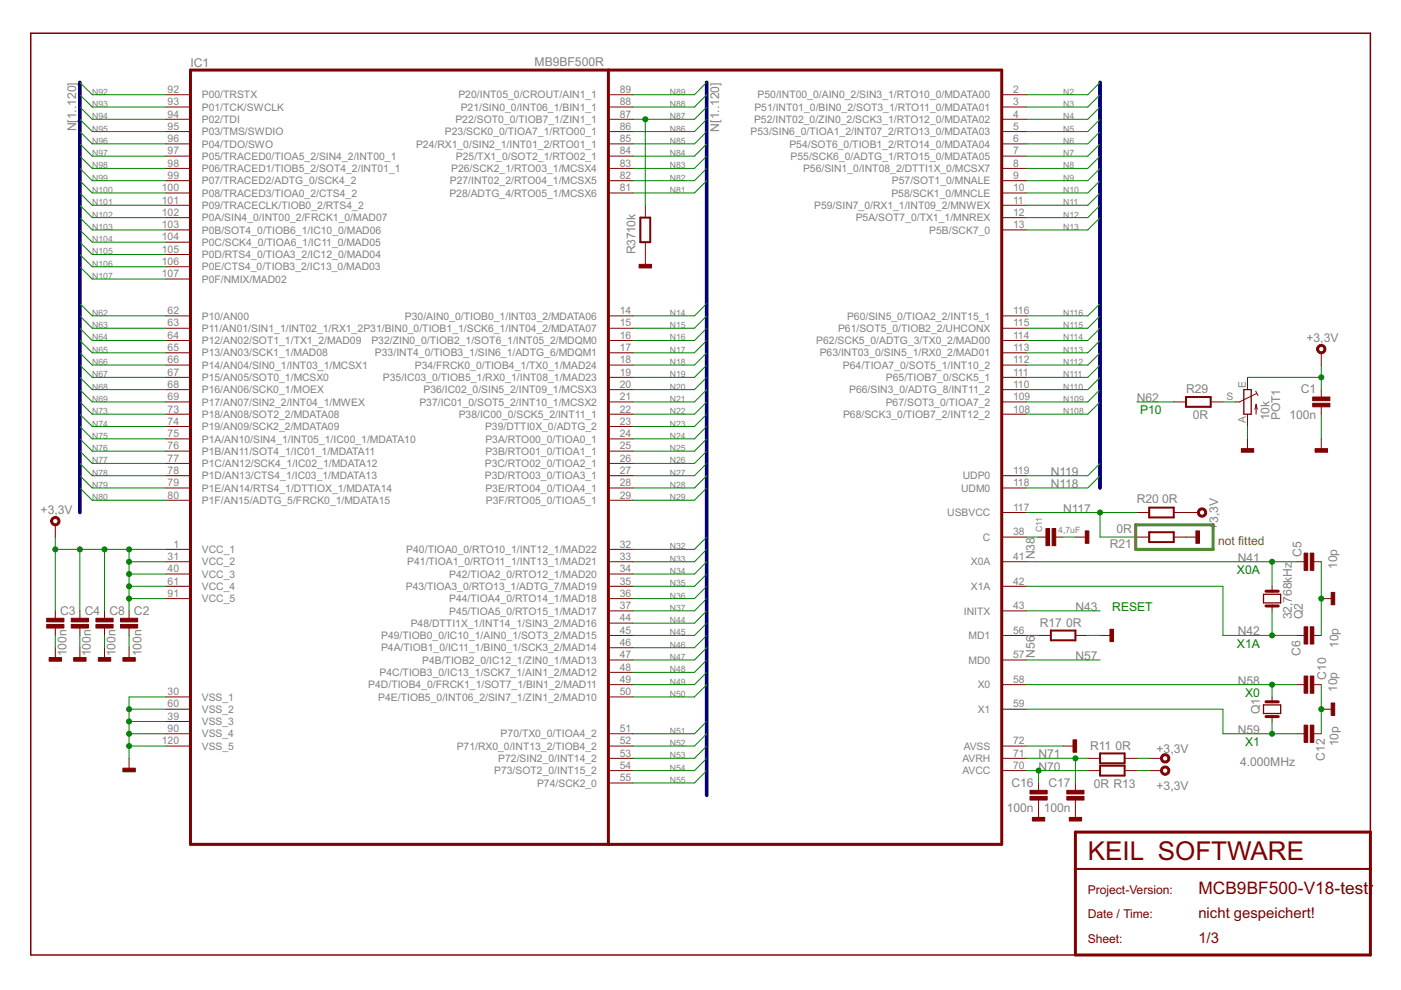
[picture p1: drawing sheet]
<svg xmlns="http://www.w3.org/2000/svg" width="297mm" height="210mm" viewBox="0 0 297 210" stroke-linecap="round" stroke-linejoin="round" font-family="sans-serif">
<g fill="#800000" stroke="#800000" stroke-width=".32">
<path d="M6.5 7v195.5z"/>
<path d="M6.5 7h284.1z"/>
<path d="M290.6 7v169.4z"/>
<path d="M6.5 202.5h221.5z"/>
</g>
<g fill="#800000" stroke="#800000" stroke-width=".63">
<path d="M228 184.2v18.3z"/>
<path d="M228 176.4v7.8z"/>
<path d="M228 176.4h62.6z"/>
<path d="M290.6 176.4v7.8z"/>
<path d="M290.6 184.2v18.3z"/>
<path d="M228 202.5h62.6z"/>
<path d="M40.4 179h88.6z"/>
<path d="M129 179h83.4z"/>
<path d="M129 14.9h83.4z"/>
<path d="M40.4 14.9h88.6z"/>
<path d="M40.4 14.9v164.1z"/>
<path d="M212.4 14.9v164.1z"/>
<path d="M129 14.9v164.1z"/>
<path d="M269.7 125.3h1.3z"/>
<path d="M268.4 125.3h1.3z"/>
<path d="M269.7 128.5h1.3z"/>
<path d="M268.4 128.5h1.3z"/>
<path d="M268.4 148.8h1.3z"/>
<path d="M269.7 148.8h1.3z"/>
<path d="M268.4 151.9h1.3z"/>
<path d="M269.7 151.9h1.3z"/>
</g>
<g fill="#800000" stroke="#800000" stroke-width=".42">
<path d="M228 184.2h62.6z"/>
<path d="M251.5 84.2h5.2z"/>
<path d="M251.5 84.2v2.1z"/>
<path d="M251.5 86.3h5.2z"/>
<path d="M256.7 84.2v2.1z"/>
<path d="M222.8 133.7h5.2z"/>
<path d="M222.8 133.7v2.1z"/>
<path d="M222.8 135.8h5.2z"/>
<path d="M228 133.7v2.1z"/>
<path d="M243.6 107.6h5.3z"/>
<path d="M243.6 107.6v2.1z"/>
<path d="M243.6 109.7h5.3z"/>
<path d="M248.9 107.6v2.1z"/>
<path d="M243.6 112.8h5.3z"/>
<path d="M243.6 112.8v2.1z"/>
<path d="M243.6 114.9h5.3z"/>
<path d="M248.9 112.8v2.1z"/>
<path d="M135.8 46.1v5.3z"/>
<path d="M135.8 51.4h2.1z"/>
<path d="M137.9 46.1v5.3z"/>
<path d="M135.8 46.1h2.1z"/>
<path d="M233.2 159.7h5.2z"/>
<path d="M233.2 159.7v2.1z"/>
<path d="M233.2 161.8h5.2z"/>
<path d="M238.4 159.7v2.1z"/>
<path d="M233.2 164.4h5.2z"/>
<path d="M238.4 162.3v2.1z"/>
<path d="M233.2 162.3h5.2z"/>
<path d="M233.2 162.3v2.1z"/>
</g>
<g fill="#800000" stroke="#800000" stroke-width=".21">
<path d="M35.2 22.7h5.2z"/>
<path d="M35.2 67h5.2z"/>
<path d="M35.2 116.5h5.2z"/>
<path d="M35.2 25.3h5.2z"/>
<path d="M35.2 27.9h5.2z"/>
<path d="M35.2 30.5h5.2z"/>
<path d="M35.2 33.1h5.2z"/>
<path d="M35.2 35.7h5.2z"/>
<path d="M35.2 38.3h5.2z"/>
<path d="M35.2 40.9h5.2z"/>
<path d="M35.2 43.5h5.2z"/>
<path d="M35.2 46.1h5.2z"/>
<path d="M35.2 48.7h5.2z"/>
<path d="M35.2 51.4h5.2z"/>
<path d="M35.2 54h5.2z"/>
<path d="M35.2 56.6h5.2z"/>
<path d="M35.2 59.2h5.2z"/>
<path d="M35.2 69.6h5.2z"/>
<path d="M35.2 74.8h5.2z"/>
<path d="M35.2 77.4h5.2z"/>
<path d="M35.2 80h5.2z"/>
<path d="M35.2 82.6h5.2z"/>
<path d="M35.2 85.2h5.2z"/>
<path d="M35.2 87.8h5.2z"/>
<path d="M35.2 90.4h5.2z"/>
<path d="M35.2 93h5.2z"/>
<path d="M35.2 95.7h5.2z"/>
<path d="M35.2 98.3h5.2z"/>
<path d="M35.2 100.9h5.2z"/>
<path d="M35.2 103.5h5.2z"/>
<path d="M35.2 106.1h5.2z"/>
<path d="M129 116.5h5.2z"/>
<path d="M129 119.1h5.2z"/>
<path d="M129 121.7h5.2z"/>
<path d="M129 124.3h5.2z"/>
<path d="M129 126.9h5.2z"/>
<path d="M129 129.5h5.2z"/>
<path d="M129 132.1h5.2z"/>
<path d="M129 134.7h5.2z"/>
<path d="M129 137.3h5.2z"/>
<path d="M129 139.9h5.2z"/>
<path d="M129 142.6h5.2z"/>
<path d="M35.2 20.1h5.2z"/>
<path d="M35.2 119.1h5.2z"/>
<path d="M35.2 121.7h5.2z"/>
<path d="M35.2 124.3h5.2z"/>
<path d="M129 155.6h5.2z"/>
<path d="M129 158.2h5.2z"/>
<path d="M129 163.4h5.2z"/>
<path d="M129 166h5.2z"/>
<path d="M129 160.8h5.2z"/>
<path d="M212.4 20.1h5.2z"/>
<path d="M212.4 22.7h5.2z"/>
<path d="M212.4 25.3h5.2z"/>
<path d="M212.4 27.9h5.2z"/>
<path d="M212.4 30.5h5.2z"/>
<path d="M212.4 33.1h5.2z"/>
<path d="M212.4 35.7h5.2z"/>
<path d="M129 20.1h5.2z"/>
<path d="M129 22.7h5.2z"/>
<path d="M129 25.3h5.2z"/>
<path d="M129 27.9h5.2z"/>
<path d="M129 30.5h5.2z"/>
<path d="M129 33.1h5.2z"/>
<path d="M129 35.7h5.2z"/>
<path d="M129 38.3h5.2z"/>
<path d="M129 40.9h5.2z"/>
<path d="M129 67h5.2z"/>
<path d="M129 69.6h5.2z"/>
<path d="M129 72.2h5.2z"/>
<path d="M129 74.8h5.2z"/>
<path d="M129 77.4h5.2z"/>
<path d="M129 80h5.2z"/>
<path d="M129 82.6h5.2z"/>
<path d="M129 85.2h5.2z"/>
<path d="M129 87.8h5.2z"/>
<path d="M129 90.4h5.2z"/>
<path d="M129 93h5.2z"/>
<path d="M129 95.7h5.2z"/>
<path d="M129 98.3h5.2z"/>
<path d="M129 100.9h5.2z"/>
<path d="M129 103.5h5.2z"/>
<path d="M129 106.1h5.2z"/>
<path d="M35.2 126.9h5.2z"/>
<path d="M35.2 147.8h5.2z"/>
<path d="M35.2 150.4h5.2z"/>
<path d="M35.2 153h5.2z"/>
<path d="M35.2 155.6h5.2z"/>
<path d="M35.2 158.2h5.2z"/>
<path d="M212.4 100.9h5.2z"/>
<path d="M35.2 72.2h5.2z"/>
<path d="M129 145.2h5.2z"/>
<path d="M129 147.8h5.2z"/>
<path d="M212.4 40.9h5.2z"/>
<path d="M212.4 43.5h5.2z"/>
<path d="M212.4 38.3h5.2z"/>
<path d="M212.4 46.1h5.2z"/>
<path d="M212.4 48.7h5.2z"/>
<path d="M212.4 67h5.2z"/>
<path d="M212.4 69.6h5.2z"/>
<path d="M212.4 72.2h5.2z"/>
<path d="M212.4 74.8h5.2z"/>
<path d="M212.4 77.4h5.2z"/>
<path d="M212.4 80h5.2z"/>
<path d="M212.4 82.6h5.2z"/>
<path d="M212.4 85.2h5.2z"/>
<path d="M212.4 87.8h5.2z"/>
<path d="M212.4 103.5h5.2z"/>
<path d="M212.4 108.7h5.2z"/>
<path d="M212.4 113.9h5.2z"/>
<path d="M212.4 119.1h5.2z"/>
<path d="M212.4 124.3h5.2z"/>
<path d="M212.4 129.5h5.2z"/>
<path d="M212.4 134.7h5.2z"/>
<path d="M212.4 139.9h5.2z"/>
<path d="M212.4 145.2h5.2z"/>
<path d="M212.4 150.4h5.2z"/>
<path d="M212.4 158.2h5.2z"/>
<path d="M212.4 160.8h5.2z"/>
<path d="M212.4 163.4h5.2z"/>
<path d="M280.1 126.9h2.6z"/>
<path d="M278.6 119.1h1.5z"/>
<path d="M274.9 119.1h1.6z"/>
<path d="M274.9 134.7h1.6z"/>
<path d="M278.6 134.7h1.5z"/>
<path d="M278.6 145.2h1.5z"/>
<path d="M274.9 145.2h1.6z"/>
<path d="M274.9 155.6h1.6z"/>
<path d="M278.6 155.6h1.5z"/>
<path d="M269.7 124.3v1z"/>
<path d="M269.7 128.5v1z"/>
<path d="M280.1 150.4h2.6z"/>
<path d="M280.1 74.8v2.6z"/>
<path d="M264.5 93v2.7z"/>
<path d="M280.1 93v2.7z"/>
<path d="M11.7 111.3v2.6z"/>
<path d="M22.2 137.3v2.6z"/>
<path d="M16.9 137.3v2.6z"/>
<path d="M11.7 137.3v2.6z"/>
<path d="M264.5 87.8v2.6z"/>
<path d="M264.5 80v2.6z"/>
<path d="M261.9 85.2h.9z"/>
<path d="M262.8 85.2l3.6-1.8z"/>
<path d="M266.3 85.7v2.1z"/>
<path d="M266.3 85.7l.3 1.1z"/>
<path d="M266.3 85.7l-.2 1.1z"/>
<path d="M266.2 82.9l.5 1z"/>
<path d="M256.7 85.2h2.6z"/>
<path d="M248.9 85.2h2.6z"/>
<path d="M280.1 82.6v1.6z"/>
<path d="M280.1 86.3v1.5z"/>
<path d="M11.7 129.5v1.6z"/>
<path d="M11.7 133.2v1.5z"/>
<path d="M16.9 129.5v1.6z"/>
<path d="M16.9 133.2v1.5z"/>
<path d="M22.2 129.5v1.6z"/>
<path d="M22.2 133.2v1.5z"/>
<path d="M27.4 129.5v1.6z"/>
<path d="M27.4 133.2v1.5z"/>
<path d="M27.4 137.3v2.6z"/>
<path d="M27.4 160.8v2.6z"/>
<path d="M228 134.7h2.6z"/>
<path d="M220.2 134.7h2.6z"/>
<path d="M233.2 134.7h2.6z"/>
<path d="M248.9 108.7h2.6z"/>
<path d="M241 108.7h2.6z"/>
<path d="M248.9 113.9h2.6z"/>
<path d="M241 113.9h2.6z"/>
<path d="M251.5 113.9h2.6z"/>
<path d="M251.5 108.7h2.6z"/>
<path d="M228 113.9h2.6z"/>
<path d="M136.8 43.5v2.6z"/>
<path d="M136.8 51.4v2.6z"/>
<path d="M136.8 54v2.6z"/>
<path d="M225.4 158.2h2.6z"/>
<path d="M220.2 166v1.6z"/>
<path d="M220.2 169.7v1.5z"/>
<path d="M228 166v1.6z"/>
<path d="M228 169.7v1.5z"/>
<path d="M220.2 171.2v2.6z"/>
<path d="M228 171.2v2.6z"/>
<path d="M238.4 160.8h2.6z"/>
<path d="M230.6 160.8h2.6z"/>
<path d="M230.6 163.4h2.6z"/>
<path d="M238.4 163.4h2.6z"/>
<path d="M243.6 160.8h2.7z"/>
<path d="M243.6 163.4h2.7z"/>
<path d="M220.2 113.9h1.6z"/>
<path d="M223.8 113.9h1.6z"/>
<path d="M269.7 147.8v1z"/>
<path d="M269.7 151.9v1.1z"/>
<path d="M279.5 73.2a.99 .99 0 0 1 1.5 .4 .99 .99 0 0 1-.7 1.4 .99 .99 0 0 1-1.2-1h.5a.57 .57 0 0 1 .8-.5 .57 .57 0 0 1 .1 1 .57 .57 0 0 1-.9-.3v-.2h-.5z" fill-rule="evenodd"/>
<path d="M10.9 109.9a1 1 0 0 1 1.6 0 1 1 0 0 1-.5 1.6 1 1 0 0 1-1.3-1h.5a.58 .58 0 0 1 .8-.5 .58 .58 0 0 1 .1 1 .58 .58 0 0 1-.9-.3v-.2h-.5z" fill-rule="evenodd"/>
<path d="M254.3 107.9a.99 .99 0 0 1 1.5 .4 .99 .99 0 0 1-.7 1.3 .99 .99 0 0 1-1.2-.9h.4a.57 .57 0 0 1 .7-.6 .57 .57 0 0 1 .3 .9 .57 .57 0 0 1-1-.1v-.2h-.4z" fill-rule="evenodd"/>
<path d="M246.2 160.2a1 1 0 0 1 1.6 0 1 1 0 0 1-.5 1.5 1 1 0 0 1-1.3-.9h.5a.58 .58 0 0 1 .8-.5 .58 .58 0 0 1 .1 1 .58 .58 0 0 1-.9-.3v-.2h-.5z" fill-rule="evenodd"/>
<path d="M246.2 162.8a1 1 0 0 1 1.6 0 1 1 0 0 1-.5 1.6 1 1 0 0 1-1.3-1h.5a.58 .58 0 0 1 .8-.5 .58 .58 0 0 1 .1 1 .58 .58 0 0 1-.9-.3v-.2h-.5z" fill-rule="evenodd"/>
</g>
<g fill="#800000" stroke="#800000" stroke-width=".21">
<path d="M282.2 125.6h.8v2.6h-.8z"/>
<path d="M277.8 117.3h.8v3.6h-.8z"/>
<path d="M276.5 117.3h.8v3.6h-.8z"/>
<path d="M276.5 132.9h.8v3.6h-.8z"/>
<path d="M277.8 132.9h.8v3.6h-.8z"/>
<path d="M277.8 143.3h.8v3.7h-.8z"/>
<path d="M276.5 143.3h.8v3.7h-.8z"/>
<path d="M276.5 153.8h.8v3.6h-.8z"/>
<path d="M277.8 153.8h.8v3.6h-.8z"/>
<path d="M282.2 149.1h.8v2.6h-.8z"/>
<path d="M263.2 95.1h2.6v.8h-2.6z"/>
<path d="M278.8 95.1h2.7v.8h-2.7z"/>
<path d="M20.8 139.4h2.7v.8h-2.7z"/>
<path d="M15.6 139.4h2.6v.8h-2.6z"/>
<path d="M10.4 139.4h2.6v.8h-2.6z"/>
<path d="M278.3 84.2h3.7v.7h-3.7z"/>
<path d="M278.3 85.5h3.7v.8h-3.7z"/>
<path d="M9.9 131.1h3.6v.7h-3.6z"/>
<path d="M9.9 132.4h3.6v.8h-3.6z"/>
<path d="M15.1 131.1h3.7v.7h-3.7z"/>
<path d="M15.1 132.4h3.7v.8h-3.7z"/>
<path d="M20.3 131.1h3.7v.7h-3.7z"/>
<path d="M20.3 132.4h3.7v.8h-3.7z"/>
<path d="M25.5 131.1h3.7v.7h-3.7z"/>
<path d="M25.5 132.4h3.7v.8h-3.7z"/>
<path d="M26.1 139.4h2.6v.8h-2.6z"/>
<path d="M26.1 162.9h2.6v.7h-2.6z"/>
<path d="M235.3 133.4h.8v2.6h-.8z"/>
<path d="M253.6 112.6h.7v2.6h-.7z"/>
<path d="M230.1 112.6h.8v2.6h-.8z"/>
<path d="M135.5 56h2.6v.8h-2.6z"/>
<path d="M227.5 156.9h.8v2.6h-.8z"/>
<path d="M218.4 167.6h3.6v.7h-3.6z"/>
<path d="M218.4 168.9h3.6v.7h-3.6z"/>
<path d="M226.2 167.6h3.6v.7h-3.6z"/>
<path d="M226.2 168.9h3.6v.7h-3.6z"/>
<path d="M218.9 173.3h2.6v.8h-2.6z"/>
<path d="M226.7 173.3h2.6v.8h-2.6z"/>
<path d="M221.8 112.1h.7v3.6h-.7z"/>
<path d="M223.1 112.1h.7v3.6h-.7z"/>
</g>
<g fill="#800000" stroke="#800000" stroke-width=".28">
<path d="M267.9 127.8h3.6z"/>
<path d="M267.9 126v1.8z"/>
<path d="M267.9 126h3.6z"/>
<path d="M271.5 126v1.8z"/>
<path d="M265.3 82.6v5.2z"/>
<path d="M263.7 82.6v5.2z"/>
<path d="M263.7 82.6h1.6z"/>
<path d="M263.7 87.8h1.6z"/>
<path d="M267.9 151.3h3.6z"/>
<path d="M271.5 149.5v1.8z"/>
<path d="M267.9 149.5h3.6z"/>
<path d="M267.9 149.5v1.8z"/>
</g>
<g fill="#000080" stroke="#000080" stroke-width=".78">
<path d="M16.9 17.5v91.2z"/>
<path d="M149.8 17.5v151.1z"/>
<path d="M233.2 17.5v86z"/>
</g>
<g fill="#008000" stroke="#008000" stroke-width=".21">
<path d="M269.7 145.2h5.2z"/>
<path d="M269.7 145.2v2.6z"/>
<path d="M217.6 145.2h52.1z"/>
<path d="M280.1 119.1v7.8z"/>
<path d="M280.1 126.9v7.8z"/>
<path d="M280.1 145.2v5.2z"/>
<path d="M280.1 150.4v5.2z"/>
<path d="M264.5 90.4v2.6z"/>
<path d="M280.1 87.8v5.2z"/>
<path d="M11.7 134.7v2.6z"/>
<path d="M16.9 134.7v2.6z"/>
<path d="M22.2 134.7v2.6z"/>
<path d="M27.4 134.7v2.6z"/>
<path d="M27.4 158.2v2.6z"/>
<path d="M27.4 155.6v2.6z"/>
<path d="M27.4 153v2.6z"/>
<path d="M27.4 150.4v2.6z"/>
<path d="M27.4 147.8v2.6z"/>
<path d="M27.4 147.8h7.8z"/>
<path d="M27.4 150.4h7.8z"/>
<path d="M27.4 153h7.8z"/>
<path d="M27.4 155.6h7.8z"/>
<path d="M27.4 158.2h7.8z"/>
<path d="M230.6 134.7h2.6z"/>
<path d="M225.4 113.9h2.6z"/>
<path d="M217.6 158.2h7.8z"/>
<path d="M230.6 33.1l2.6-2.6z"/>
<path d="M217.6 33.1h13z"/>
<path d="M233.2 33.1l-2.6 2.6z"/>
<path d="M217.6 35.7h13z"/>
<path d="M269.7 155.6h5.2z"/>
<path d="M269.7 153v2.6z"/>
<path d="M259.3 155.6h10.4z"/>
<path d="M259.3 150.4v5.2z"/>
<path d="M217.6 150.4h41.7z"/>
<path d="M264.5 80h15.6z"/>
<path d="M280.1 80v2.6z"/>
<path d="M280.1 77.4v2.6z"/>
<path d="M11.7 113.9v2.6z"/>
<path d="M16.9 116.5v13z"/>
<path d="M16.9 116.5h5.3z"/>
<path d="M22.2 116.5h5.2z"/>
<path d="M27.4 116.5h7.8z"/>
<path d="M11.7 116.5h5.2z"/>
<path d="M11.7 116.5v13z"/>
<path d="M22.2 116.5v13z"/>
<path d="M27.4 126.9v2.6z"/>
<path d="M27.4 124.3v2.6z"/>
<path d="M27.4 121.7v2.6z"/>
<path d="M27.4 119.1v2.6z"/>
<path d="M27.4 116.5v2.6z"/>
<path d="M27.4 119.1h7.8z"/>
<path d="M27.4 121.7h7.8z"/>
<path d="M27.4 124.3h7.8z"/>
<path d="M27.4 126.9h7.8z"/>
<path d="M241 160.8h2.6z"/>
<path d="M241 163.4h2.6z"/>
<path d="M259.3 85.2h2.6z"/>
<path d="M16.9 25.3l2.7 2.6z"/>
<path d="M19.6 27.9h15.6z"/>
<path d="M16.9 27.9l2.7 2.6z"/>
<path d="M19.6 30.5h15.6z"/>
<path d="M16.9 30.5l2.7 2.6z"/>
<path d="M19.6 33.1h15.6z"/>
<path d="M16.9 33.1l2.7 2.6z"/>
<path d="M19.6 35.7h15.6z"/>
<path d="M16.9 35.7l2.7 2.6z"/>
<path d="M19.6 38.3h15.6z"/>
<path d="M16.9 38.3l2.7 2.6z"/>
<path d="M19.6 40.9h15.6z"/>
<path d="M16.9 40.9l2.7 2.6z"/>
<path d="M19.6 43.5h15.6z"/>
<path d="M16.9 43.5l2.7 2.6z"/>
<path d="M19.6 46.1h15.6z"/>
<path d="M16.9 46.1l2.7 2.6z"/>
<path d="M19.6 48.7h15.6z"/>
<path d="M16.9 48.7l2.7 2.7z"/>
<path d="M19.6 51.4h15.6z"/>
<path d="M16.9 51.4l2.7 2.6z"/>
<path d="M19.6 54h15.6z"/>
<path d="M16.9 54l2.7 2.6z"/>
<path d="M19.6 56.6h15.6z"/>
<path d="M16.9 56.6l2.7 2.6z"/>
<path d="M19.6 59.2h15.6z"/>
<path d="M16.9 64.4l2.7 2.6z"/>
<path d="M19.6 67h15.6z"/>
<path d="M241 85.2h7.9z"/>
<path d="M16.9 67l2.7 2.6z"/>
<path d="M19.6 69.6h15.6z"/>
<path d="M16.9 69.6l2.7 2.6z"/>
<path d="M19.6 72.2h15.6z"/>
<path d="M16.9 72.2l2.7 2.6z"/>
<path d="M19.6 74.8h15.6z"/>
<path d="M16.9 74.8l2.7 2.6z"/>
<path d="M19.6 77.4h15.6z"/>
<path d="M16.9 77.4l2.7 2.6z"/>
<path d="M19.6 80h15.6z"/>
<path d="M16.9 80l2.7 2.6z"/>
<path d="M19.6 82.6h15.6z"/>
<path d="M16.9 82.6l2.7 2.6z"/>
<path d="M19.6 85.2h15.6z"/>
<path d="M16.9 85.2l2.7 2.6z"/>
<path d="M19.6 87.8h15.6z"/>
<path d="M16.9 87.8l2.7 2.6z"/>
<path d="M19.6 90.4h15.6z"/>
<path d="M16.9 90.4l2.7 2.6z"/>
<path d="M19.6 93h15.6z"/>
<path d="M16.9 93l2.7 2.7z"/>
<path d="M19.6 95.7h15.6z"/>
<path d="M16.9 95.7l2.7 2.6z"/>
<path d="M19.6 98.3h15.6z"/>
<path d="M16.9 98.3l2.7 2.6z"/>
<path d="M19.6 100.9h15.6z"/>
<path d="M16.9 100.9l2.7 2.6z"/>
<path d="M19.6 103.5h15.6z"/>
<path d="M16.9 103.5l2.7 2.6z"/>
<path d="M19.6 106.1h15.6z"/>
<path d="M149.8 17.5l-2.6 2.6z"/>
<path d="M134.2 20.1h13z"/>
<path d="M149.8 20.1l-2.6 2.6z"/>
<path d="M134.2 22.7h13z"/>
<path d="M147.2 25.3l2.6-2.6z"/>
<path d="M136.8 25.3h10.4z"/>
<path d="M134.2 25.3h2.6z"/>
<path d="M136.8 25.3v18.2z"/>
<path d="M149.8 25.3l-2.6 2.6z"/>
<path d="M134.2 27.9h13z"/>
<path d="M147.2 30.5l2.6-2.6z"/>
<path d="M134.2 30.5h13z"/>
<path d="M149.8 30.5l-2.6 2.6z"/>
<path d="M134.2 33.1h13z"/>
<path d="M149.8 33.1l-2.6 2.6z"/>
<path d="M134.2 35.7h13z"/>
<path d="M147.2 38.3l2.6-2.6z"/>
<path d="M134.2 38.3h13z"/>
<path d="M149.8 38.3l-2.6 2.6z"/>
<path d="M134.2 40.9h13z"/>
<path d="M147.2 67l2.6-2.6z"/>
<path d="M134.2 67h13z"/>
<path d="M149.8 67l-2.6 2.6z"/>
<path d="M134.2 69.6h13z"/>
<path d="M149.8 69.6l-2.6 2.6z"/>
<path d="M134.2 72.2h13z"/>
<path d="M149.8 72.2l-2.6 2.6z"/>
<path d="M134.2 74.8h13z"/>
<path d="M147.2 77.4l2.6-2.6z"/>
<path d="M134.2 77.4h13z"/>
<path d="M147.2 80l2.6-2.6z"/>
<path d="M134.2 80h13z"/>
<path d="M149.8 80l-2.6 2.6z"/>
<path d="M134.2 82.6h13z"/>
<path d="M149.8 82.6l-2.6 2.6z"/>
<path d="M134.2 85.2h13z"/>
<path d="M149.8 85.2l-2.6 2.6z"/>
<path d="M134.2 87.8h13z"/>
<path d="M147.2 90.4l2.6-2.6z"/>
<path d="M134.2 90.4h13z"/>
<path d="M149.8 90.4l-2.6 2.6z"/>
<path d="M134.2 93h13z"/>
<path d="M149.8 93l-2.6 2.7z"/>
<path d="M134.2 95.7h13z"/>
<path d="M149.8 95.7l-2.6 2.6z"/>
<path d="M134.2 98.3h13z"/>
<path d="M147.2 100.9l2.6-2.6z"/>
<path d="M134.2 100.9h13z"/>
<path d="M147.2 103.5l2.6-2.6z"/>
<path d="M134.2 103.5h13z"/>
<path d="M147.2 106.1l2.6-2.6z"/>
<path d="M134.2 106.1h13z"/>
<path d="M147.2 116.5l2.6-2.6z"/>
<path d="M134.2 116.5h13z"/>
<path d="M149.8 116.5l-2.6 2.6z"/>
<path d="M134.2 119.1h13z"/>
<path d="M149.8 119.1l-2.6 2.6z"/>
<path d="M134.2 121.7h13z"/>
<path d="M149.8 121.7l-2.6 2.6z"/>
<path d="M134.2 124.3h13z"/>
<path d="M147.2 126.9l2.6-2.6z"/>
<path d="M134.2 126.9h13z"/>
<path d="M147.2 129.5l2.6-2.6z"/>
<path d="M134.2 129.5h13z"/>
<path d="M149.8 129.5l-2.6 2.6z"/>
<path d="M134.2 132.1h13z"/>
<path d="M147.2 134.7l2.6-2.6z"/>
<path d="M134.2 134.7h13z"/>
<path d="M149.8 134.7l-2.6 2.6z"/>
<path d="M134.2 137.3h13z"/>
<path d="M147.2 139.9l2.6-2.6z"/>
<path d="M134.2 139.9h13z"/>
<path d="M149.8 139.9l-2.6 2.7z"/>
<path d="M134.2 142.6h13z"/>
<path d="M147.2 145.2l2.6-2.6z"/>
<path d="M134.2 145.2h13z"/>
<path d="M149.8 145.2l-2.6 2.6z"/>
<path d="M134.2 147.8h13z"/>
<path d="M149.8 153l-2.6 2.6z"/>
<path d="M134.2 155.6h13z"/>
<path d="M147.2 158.2l2.6-2.6z"/>
<path d="M134.2 158.2h13z"/>
<path d="M149.8 158.2l-2.6 2.6z"/>
<path d="M134.2 160.8h13z"/>
<path d="M147.2 163.4l2.6-2.6z"/>
<path d="M134.2 163.4h13z"/>
<path d="M149.8 163.4l-2.6 2.6z"/>
<path d="M134.2 166h13z"/>
<path d="M233.2 17.5l-2.6 2.6z"/>
<path d="M217.6 20.1h13z"/>
<path d="M230.6 22.7l2.6-2.6z"/>
<path d="M217.6 22.7h13z"/>
<path d="M230.6 25.3l2.6-2.6z"/>
<path d="M217.6 25.3h13z"/>
<path d="M233.2 25.3l-2.6 2.6z"/>
<path d="M217.6 27.9h13z"/>
<path d="M233.2 27.9l-2.6 2.6z"/>
<path d="M217.6 30.5h13z"/>
<path d="M233.2 35.7l-2.6 2.6z"/>
<path d="M217.6 38.3h13z"/>
<path d="M233.2 38.3l-2.6 2.6z"/>
<path d="M217.6 40.9h13z"/>
<path d="M233.2 40.9l-2.6 2.6z"/>
<path d="M217.6 43.5h13z"/>
<path d="M233.2 43.5l-2.6 2.6z"/>
<path d="M217.6 46.1h13z"/>
<path d="M230.6 48.7l2.6-2.6z"/>
<path d="M217.6 48.7h13z"/>
<path d="M233.2 64.4l-2.6 2.6z"/>
<path d="M217.6 67h13z"/>
<path d="M233.2 67l-2.6 2.6z"/>
<path d="M217.6 69.6h13z"/>
<path d="M230.6 72.2l2.6-2.6z"/>
<path d="M217.6 72.2h13z"/>
<path d="M233.2 72.2l-2.6 2.6z"/>
<path d="M217.6 74.8h13z"/>
<path d="M233.2 74.8l-2.6 2.6z"/>
<path d="M217.6 77.4h13z"/>
<path d="M233.2 77.4l-2.6 2.6z"/>
<path d="M217.6 80h13z"/>
<path d="M230.6 82.6l2.6-2.6z"/>
<path d="M217.6 82.6h13z"/>
<path d="M230.6 85.2l2.6-2.6z"/>
<path d="M217.6 85.2h13z"/>
<path d="M233.2 85.2l-2.6 2.6z"/>
<path d="M217.6 87.8h13z"/>
<path d="M269.7 119.1h5.2z"/>
<path d="M269.7 119.1v5.2z"/>
<path d="M217.6 119.1h52.1z"/>
<path d="M269.7 129.5v5.2z"/>
<path d="M269.7 134.7h5.2z"/>
<path d="M259.3 134.7h10.4z"/>
<path d="M259.3 124.3v10.4z"/>
<path d="M217.6 124.3h41.7z"/>
<path d="M217.6 108.7h15.6z"/>
<path d="M233.2 108.7h7.8z"/>
<path d="M233.2 113.9h7.8z"/>
<path d="M233.2 108.7v5.2z"/>
<path d="M230.6 100.9l2.6-2.6z"/>
<path d="M217.6 100.9h13z"/>
<path d="M233.2 100.9l-2.6 2.6z"/>
<path d="M217.6 103.5h13z"/>
<path d="M228 160.8v5.2z"/>
<path d="M217.6 160.8h10.4z"/>
<path d="M228 160.8h2.6z"/>
<path d="M217.6 163.4h2.6z"/>
<path d="M220.2 163.4v2.6z"/>
<path d="M220.2 163.4h10.4z"/>
<path d="M16.9 22.7l2.7 2.6z"/>
<path d="M19.6 25.3h15.6z"/>
<path d="M217.6 139.9h15.6z"/>
<path d="M217.6 129.5h15.6z"/>
<path d="M16.9 20.1l2.7 2.6z"/>
<path d="M19.6 22.7h15.6z"/>
<path d="M16.9 17.5l2.7 2.6z"/>
<path d="M19.6 20.1h15.6z"/>
<path d="M217.6 113.9h2.6z"/>
<path d="M217.6 134.7h2.6z"/>
<circle cx="269.7" cy="145.2" r=".53"/>
<circle cx="280.1" cy="126.9" r=".53"/>
<circle cx="280.1" cy="150.4" r=".53"/>
<circle cx="27.4" cy="150.4" r=".53"/>
<circle cx="27.4" cy="153" r=".53"/>
<circle cx="27.4" cy="155.6" r=".53"/>
<circle cx="27.4" cy="158.2" r=".53"/>
<circle cx="269.7" cy="155.6" r=".53"/>
<circle cx="280.1" cy="80" r=".53"/>
<circle cx="16.9" cy="116.5" r=".53"/>
<circle cx="11.7" cy="116.5" r=".53"/>
<circle cx="22.2" cy="116.5" r=".53"/>
<circle cx="27.4" cy="116.5" r=".53"/>
<circle cx="27.4" cy="119.1" r=".53"/>
<circle cx="27.4" cy="121.7" r=".53"/>
<circle cx="27.4" cy="124.3" r=".53"/>
<circle cx="27.4" cy="126.9" r=".53"/>
<circle cx="136.8" cy="25.3" r=".53"/>
<circle cx="269.7" cy="119.1" r=".53"/>
<circle cx="269.7" cy="134.7" r=".53"/>
<circle cx="233.2" cy="108.7" r=".53"/>
<circle cx="228" cy="160.8" r=".53"/>
<circle cx="220.2" cy="163.4" r=".53"/>
</g>
<g fill="#808000" stroke="#808000" stroke-width=".63">
<path d="M240.8 111.3h16.4z"/>
<path d="M240.8 111.3v5.2z"/>
<path d="M257.2 111.3v5.2z"/>
<path d="M240.8 116.5h16.4z"/>
</g>
<text font-size="6.2" fill="#800000" x="230.6" y="182.4">KEIL SOFTWARE</text>
<text font-size="4.1" fill="#800000" x="254.1" y="189.5">MCB9BF500-V18-testr</text>
<g font-size="3.5" fill="#800000">
<text x="254.1" y="194.7">nicht gespeichert!</text>
<text x="254.1" y="199.9">1/3</text>
</g>
<g font-size="2.9" fill="#808080">
<text x="40.4" y="14.2">IC1</text>
<text x="113.4" y="14.1">MB9BF500R</text>
<text x="16.2" y="27.9" transform="rotate(-90 16.2 27.9)">N[1..120]</text>
<text x="152.4" y="27.9" transform="rotate(-90 152.4 27.9)">N[1..120]</text>
<text x="134.7" y="53.9" transform="rotate(-90 134.7 53.9)">R3710k</text>
<text x="277" y="72.5">+3,3V</text>
<text x="251.5" y="83.4">R29</text>
<text x="275.8" y="83.4">C1</text>
<text x="241" y="85.2">N62</text>
<text x="252.9" y="88.9">0R</text>
<text x="269.2" y="89.1" transform="rotate(-90 269.2 89.1)">10k</text>
<text x="271.4" y="89.1" transform="rotate(-90 271.4 89.1)">POT1</text>
<text x="273.4" y="88.9">100n</text>
<text x="222.8" y="100.9">N119</text>
<text x="222.8" y="103.5">N118</text>
<text x="241.1" y="106.6">R20</text>
<text x="246.4" y="106.6">0R</text>
<text x="8.6" y="108.9">+3,3V</text>
<text x="225.4" y="108.7">N117</text>
<text x="236.7" y="113.1">0R</text>
<text x="258.2" y="112.3" transform="rotate(-90 258.2 112.3)">+3,3V</text>
<text x="219.4" y="118.6" transform="rotate(-90 219.4 118.6)">N38</text>
<text x="235.3" y="116.2">R21</text>
<text x="262.4" y="119.1">N41</text>
<text x="276" y="118.1" transform="rotate(-90 276 118.1)">C5</text>
<text x="283.5" y="120.7" transform="rotate(-90 283.5 120.7)">10p</text>
<text x="12.8" y="130.3">C3 C4 C8 C2</text>
<text x="228" y="129.5">N43</text>
<text x="273.9" y="131.3" transform="rotate(-90 273.9 131.3)">32,768kHz</text>
<text x="276.2" y="131.3" transform="rotate(-90 276.2 131.3)">Q2</text>
<text x="220.5" y="132.9">R17</text>
<text x="226.1" y="132.9">0R</text>
<text x="262.4" y="134.7">N42</text>
<text x="283.8" y="137.4" transform="rotate(-90 283.8 137.4)">10p</text>
<text x="14.1" y="139.2" transform="rotate(-90 14.1 139.2)">100n</text>
<text x="19.3" y="139.2" transform="rotate(-90 19.3 139.2)">100n</text>
<text x="24.5" y="139.2" transform="rotate(-90 24.5 139.2)">100n</text>
<text x="30" y="139.2" transform="rotate(-90 30 139.2)">100n</text>
<text x="219.4" y="139.4" transform="rotate(-90 219.4 139.4)">N56</text>
<text x="228" y="139.9">N57</text>
<text x="275.7" y="139" transform="rotate(-90 275.7 139)">C6</text>
<text x="262.4" y="145.2">N58</text>
<text x="281.2" y="144.1" transform="rotate(-90 281.2 144.1)">C10</text>
<text x="283.5" y="146.7" transform="rotate(-90 283.5 146.7)">10p</text>
<text x="262.4" y="155.6">N59</text>
<text x="267.1" y="151.4" transform="rotate(-90 267.1 151.4)">Q1</text>
<text x="220.2" y="160.8">N71</text>
<text x="231.1" y="159">R11</text>
<text x="236.5" y="159">0R</text>
<text x="245.2" y="159.7">+3,3V</text>
<text x="280.9" y="161.3" transform="rotate(-90 280.9 161.3)">C12</text>
<text x="283.8" y="158.3" transform="rotate(-90 283.8 158.3)">10p</text>
<text x="214.5" y="166.8">C16</text>
<text x="220.2" y="163.4">N70</text>
<text x="222.3" y="166.8">C17</text>
<text x="231.9" y="167">0R R13</text>
<text x="245.2" y="167.6">+3,3V</text>
<text x="262.9" y="162.4">4.000MHz</text>
<text x="213.5" y="172.3">100n</text>
<text x="221.3" y="172.3">100n</text>
</g>
<g font-size="2.9" fill="#008000">
<text x="241.7" y="87.8">P10</text>
<text x="262.3" y="121.7">X0A</text>
<text x="235.8" y="129.5">RESET</text>
<text x="262.3" y="137.3">X1A</text>
<text x="264" y="147.8">X0</text>
<text x="264" y="158.2">X1</text>
</g>
<text font-size="2.9" fill="#808000" x="258.2" y="115.4">not fitted</text>
<g font-size="2.9" fill="#800000">
<text x="230.6" y="189.5">Project-Version:</text>
<text x="230.6" y="194.7">Date / Time:</text>
<text x="230.6" y="199.9">Sheet:</text>
</g>
<g font-size="2.5" fill="#808080">
<text x="35.5" y="22.3">93</text>
<text x="35.5" y="19.7">92</text>
<text x="42.8" y="23.5">P01/TCK/SWCLK</text>
<text x="42.8" y="20.9">P00/TRSTX</text>
<text x="97.2" y="20.9">P20/INT05_0/CROUT/AIN1_1</text>
<text x="97.7" y="23.5">P21/SIN0_0/INT06_1/BIN1_1</text>
<text x="131.4" y="19.7">89</text>
<text x="131.4" y="22.3">88</text>
<text x="159.9" y="23.5">P51/INT01_0/BIN0_2/SOT3_1/RTO11_0/MDATA01</text>
<text x="160.6" y="20.9">P50/INT00_0/AIN0_2/SIN3_1/RTO10_0/MDATA00</text>
<text x="214.8" y="19.7">2</text>
<text x="214.8" y="22.3">3</text>
<text x="35.5" y="24.9">94</text>
<text x="35.5" y="27.5">95</text>
<text x="42.8" y="26.1">P02/TDI</text>
<text x="42.8" y="28.7">P03/TMS/SWDIO</text>
<text x="94.3" y="28.7">P23/SCK0_0/TIOA7_1/RTO00_1</text>
<text x="96.6" y="26.1">P22/SOT0_0/TIOB7_1/ZIN1_1</text>
<text x="131.4" y="24.9">87</text>
<text x="131.4" y="27.5">86</text>
<text x="159.1" y="28.7">P53/SIN6_0/TIOA1_2/INT07_2/RTO13_0/MDATA03</text>
<text x="159.9" y="26.1">P52/INT02_0/ZIN0_2/SCK3_1/RTO12_0/MDATA02</text>
<text x="214.8" y="24.9">4</text>
<text x="214.8" y="27.5">5</text>
<text x="35.5" y="30.1">96</text>
<text x="35.5" y="32.7">97</text>
<text x="35.5" y="35.3">98</text>
<text x="42.8" y="31.3">P04/TDO/SWO</text>
<text x="42.8" y="33.9">P05/TRACED0/TIOA5_2/SIN4_2/INT00_1</text>
<text x="88.2" y="31.3">P24/RX1_0/SIN2_1/INT01_2/RTO01_1</text>
<text x="96.7" y="33.9">P25/TX1_0/SOT2_1/RTO02_1</text>
<text x="131.4" y="30.1">85</text>
<text x="131.4" y="32.7">84</text>
<text x="131.4" y="35.3">83</text>
<text x="167.4" y="31.3">P54/SOT6_0/TIOB1_2/RTO14_0/MDATA04</text>
<text x="167.6" y="33.9">P55/SCK6_0/ADTG_1/RTO15_0/MDATA05</text>
<text x="214.8" y="30.1">6</text>
<text x="214.8" y="32.7">7</text>
<text x="214.8" y="35.3">8</text>
<text x="34.3" y="40.6">100</text>
<text x="35.5" y="38">99</text>
<text x="42.8" y="36.5">P06/TRACED1/TIOB5_2/SOT4_2/INT01_1</text>
<text x="42.8" y="39.1">P07/TRACED2/ADTG_0/SCK4_2</text>
<text x="42.8" y="41.7">P08/TRACED3/TIOA0_2/CTS4_2</text>
<text x="95.3" y="41.7">P28/ADTG_4/RTO05_1/MCSX6</text>
<text x="95.4" y="39.1">P27/INT02_2/RTO04_1/MCSX5</text>
<text x="95.7" y="36.5">P26/SCK2_1/RTO03_1/MCSX4</text>
<text x="131.4" y="38">82</text>
<text x="131.4" y="40.6">81</text>
<text x="170.3" y="36.5">P56/SIN1_0/INT08_2/DTTI1X_0/MCSX7</text>
<text x="189" y="41.7">P58/SCK1_0/MNCLE</text>
<text x="189.1" y="39.1">P57/SOT1_0/MNALE</text>
<text x="214.8" y="40.6">10</text>
<text x="214.8" y="38">9</text>
<text x="34.3" y="43.2">101</text>
<text x="34.3" y="45.8">102</text>
<text x="42.8" y="44.3">P09/TRACECLK/TIOB0_2/RTS4_2</text>
<text x="42.8" y="46.9">P0A/SIN4_0/INT00_2/FRCK1_0/MAD07</text>
<text x="172.6" y="44.3">P59/SIN7_0/RX1_1/INT09_2/MNWEX</text>
<text x="181.4" y="46.9">P5A/SOT7_0/TX1_1/MNREX</text>
<text x="214.8" y="43.2">11</text>
<text x="214.8" y="45.8">12</text>
<text x="34.3" y="48.4">103</text>
<text x="34.3" y="51">104</text>
<text x="34.3" y="53.6">105</text>
<text x="42.8" y="49.5">P0B/SOT4_0/TIOB6_1/IC10_0/MAD06</text>
<text x="42.8" y="52.1">P0C/SCK4_0/TIOA6_1/IC11_0/MAD05</text>
<text x="197" y="49.5">P5B/SCK7_0</text>
<text x="214.8" y="48.4">13</text>
<text x="34.3" y="56.2">106</text>
<text x="34.3" y="58.8">107</text>
<text x="42.8" y="54.7">P0D/RTS4_0/TIOA3_2/IC12_0/MAD04</text>
<text x="42.8" y="57.3">P0E/CTS4_0/TIOB3_2/IC13_0/MAD03</text>
<text x="42.8" y="59.9">P0F/NMIX/MAD02</text>
<text x="35.5" y="66.6">62</text>
<text x="35.5" y="69.2">63</text>
<text x="35.5" y="71.8">64</text>
<text x="42.8" y="67.8">P10/AN00</text>
<text x="42.8" y="70.4">P11/AN01/SIN1_1/INT02_1/RX1_2P31/BIN0_0/TIOB1_1/SCK6_1/INT04_2/MDATA07</text>
<text x="85.9" y="67.8">P30/AIN0_0/TIOB0_1/INT03_2/MDATA06</text>
<text x="131.4" y="66.6">14</text>
<text x="131.4" y="69.2">15</text>
<text x="131.4" y="71.8">16</text>
<text x="177.7" y="70.4">P61/SOT5_0/TIOB2_2/UHCONX</text>
<text x="179.6" y="67.8">P60/SIN5_0/TIOA2_2/INT15_1</text>
<text x="214.8" y="66.6">116</text>
<text x="214.8" y="69.2">115</text>
<text x="214.8" y="71.8">114</text>
<text x="35.5" y="74.4">65</text>
<text x="35.5" y="77">66</text>
<text x="42.8" y="75.6">P13/AN03/SCK1_1/MAD08</text>
<text x="42.8" y="73">P12/AN02/SOT1_1/TX1_2/MAD09</text>
<text x="78.7" y="73">P32/ZIN0_0/TIOB2_1/SOT6_1/INT05_2/MDQM0</text>
<text x="79.5" y="75.6">P33/INT4_0/TIOB3_1/SIN6_1/ADTG_6/MDQM1</text>
<text x="131.4" y="74.4">17</text>
<text x="131.4" y="77">18</text>
<text x="173.1" y="73">P62/SCK5_0/ADTG_3/TX0_2/MAD00</text>
<text x="173.8" y="75.6">P63/INT03_0/SIN5_1/RX0_2/MAD01</text>
<text x="214.8" y="74.4">113</text>
<text x="214.8" y="77">112</text>
<text x="35.5" y="79.6">67</text>
<text x="35.5" y="82.3">68</text>
<text x="42.8" y="78.2">P14/AN04/SIN0_1/INT03_1/MCSX1</text>
<text x="42.8" y="80.8">P15/AN05/SOT0_1/MCSX0</text>
<text x="42.8" y="83.4">P16/AN06/SCK0_1/MOEX</text>
<text x="81.2" y="80.8">P35/IC03_0/TIOB5_1/RX0_1/INT08_1/MAD23</text>
<text x="87.9" y="78.2">P34/FRCK0_0/TIOB4_1/TX0_1/MAD24</text>
<text x="89.8" y="83.4">P36/IC02_0/SIN5_2/INT09_1/MCSX3</text>
<text x="131.4" y="79.6">19</text>
<text x="131.4" y="82.3">20</text>
<text x="178.7" y="78.2">P64/TIOA7_0/SOT5_1/INT10_2</text>
<text x="180" y="83.4">P66/SIN3_0/ADTG_8/INT11_2</text>
<text x="187.8" y="80.8">P65/TIOB7_0/SCK5_1</text>
<text x="214.8" y="79.6">111</text>
<text x="214.8" y="82.3">110</text>
<text x="264.1" y="82.3" transform="rotate(-90 264.1 82.3)">E</text>
<text x="35.5" y="84.9">69</text>
<text x="35.5" y="87.5">73</text>
<text x="42.8" y="86">P17/AN07/SIN2_2/INT04_1/MWEX</text>
<text x="42.8" y="88.6">P18/AN08/SOT2_2/MDATA08</text>
<text x="88.9" y="86">P37/IC01_0/SOT5_2/INT10_1/MCSX2</text>
<text x="97.3" y="88.6">P38/IC00_0/SCK5_2/INT11_1</text>
<text x="131.4" y="84.9">21</text>
<text x="131.4" y="87.5">22</text>
<text x="178.7" y="88.6">P68/SCK3_0/TIOB7_2/INT12_2</text>
<text x="187.8" y="86">P67/SOT3_0/TIOA7_2</text>
<text x="214.8" y="84.9">109</text>
<text x="214.8" y="87.5">108</text>
<text x="260.1" y="84.9">S</text>
<text x="264.1" y="89.7" transform="rotate(-90 264.1 89.7)">A</text>
<text x="35.5" y="90.1">74</text>
<text x="35.5" y="92.7">75</text>
<text x="35.5" y="95.3">76</text>
<text x="42.8" y="91.2">P19/AN09/SCK2_2/MDATA09</text>
<text x="42.8" y="93.8">P1A/AN10/SIN4_1/INT05_1/IC00_1/MDATA10</text>
<text x="102.8" y="91.2">P39/DTTI0X_0/ADTG_2</text>
<text x="102.9" y="93.8">P3A/RTO00_0/TIOA0_1</text>
<text x="131.4" y="90.1">23</text>
<text x="131.4" y="92.7">24</text>
<text x="131.4" y="95.3">25</text>
<text x="35.5" y="97.9">77</text>
<text x="35.5" y="100.5">78</text>
<text x="42.8" y="96.4">P1B/AN11/SOT4_1/IC01_1/MDATA11</text>
<text x="42.8" y="99">P1C/AN12/SCK4_1/IC02_1/MDATA12</text>
<text x="42.8" y="101.6">P1D/AN13/CTS4_1/IC03_1/MDATA13</text>
<text x="102.8" y="99">P3C/RTO02_0/TIOA2_1</text>
<text x="102.8" y="101.6">P3D/RTO03_0/TIOA3_1</text>
<text x="102.9" y="96.4">P3B/RTO01_0/TIOA1_1</text>
<text x="131.4" y="97.9">26</text>
<text x="131.4" y="100.5">27</text>
<text x="204.1" y="101.6">UDP0</text>
<text x="214.8" y="100.5">119</text>
<text x="35.5" y="103.1">79</text>
<text x="35.5" y="105.7">80</text>
<text x="42.8" y="104.2">P1E/AN14/RTS4_1/DTTIOX_1/MDATA14</text>
<text x="42.8" y="106.8">P1F/AN15/ADTG_5/FRCK0_1/MDATA15</text>
<text x="102.9" y="104.2">P3E/RTO04_0/TIOA4_1</text>
<text x="103" y="106.9">P3F/RTO05_0/TIOA5_1</text>
<text x="131.4" y="103.1">28</text>
<text x="131.4" y="105.7">29</text>
<text x="203.8" y="104.2">UDM0</text>
<text x="214.8" y="103.1">118</text>
<text x="200.8" y="109.5">USBVCC</text>
<text x="214.8" y="108.3">117</text>
<text x="214.8" y="113.5">38</text>
<text x="35.5" y="118.7">31</text>
<text x="36.8" y="116.1">1</text>
<text x="42.8" y="117.3">VCC_1</text>
<text x="42.8" y="119.9">VCC_2</text>
<text x="86.1" y="117.3">P40/TIOA0_0/RTO10_1/INT12_1/MAD22</text>
<text x="86.3" y="119.9">P41/TIOA1_0/RTO11_1/INT13_1/MAD21</text>
<text x="131.4" y="116.1">32</text>
<text x="131.4" y="118.7">33</text>
<text x="205.9" y="119.9">X0A</text>
<text x="208.4" y="114.7">C</text>
<text x="214.8" y="118.7">41</text>
<text x="35.5" y="121.3">40</text>
<text x="35.5" y="123.9">61</text>
<text x="42.8" y="122.5">VCC_3</text>
<text x="42.8" y="125.1">VCC_4</text>
<text x="86" y="125.1">P43/TIOA3_0/RTO13_1/ADTG_7/MAD19</text>
<text x="95.2" y="122.5">P42/TIOA2_0/RTO12_1/MAD20</text>
<text x="131.4" y="121.3">34</text>
<text x="131.4" y="123.9">35</text>
<text x="205.9" y="125.1">X1A</text>
<text x="214.8" y="123.9">42</text>
<text x="35.5" y="126.5">91</text>
<text x="42.8" y="127.7">VCC_5</text>
<text x="95.2" y="127.7">P44/TIOA4_0/RTO14_1/MAD18</text>
<text x="95.2" y="130.3">P45/TIOA5_0/RTO15_1/MAD17</text>
<text x="131.4" y="126.5">36</text>
<text x="131.4" y="129.2">37</text>
<text x="131.4" y="131.8">44</text>
<text x="204.4" y="130.3">INITX</text>
<text x="214.8" y="129.2">43</text>
<text x="80.8" y="135.5">P49/TIOB0_0/IC10_1/AIN0_1/SOT3_2/MAD15</text>
<text x="87.1" y="132.9">P48/DTTI1X_1/INT14_1/SIN3_2/MAD16</text>
<text x="131.4" y="134.4">45</text>
<text x="131.4" y="137">46</text>
<text x="205.4" y="135.5">MD1</text>
<text x="214.8" y="134.4">56</text>
<text x="80.5" y="143.3">P4C/TIOB3_0/IC13_1/SCK7_1/AIN1_2/MAD12</text>
<text x="80.8" y="138.1">P4A/TIOB1_0/IC11_1/BIN0_1/SCK3_2/MAD14</text>
<text x="89.5" y="140.7">P4B/TIOB2_0/IC12_1/ZIN0_1/MAD13</text>
<text x="131.4" y="139.6">47</text>
<text x="131.4" y="142.2">48</text>
<text x="205.4" y="140.7">MD0</text>
<text x="214.8" y="139.6">57</text>
<text x="35.5" y="147.4">30</text>
<text x="42.8" y="148.5">VSS_1</text>
<text x="78.1" y="145.9">P4D/TIOB4_0/FRCK1_1/SOT7_1/BIN1_2/MAD11</text>
<text x="80.2" y="148.5">P4E/TIOB5_0/INT06_2/SIN7_1/ZIN1_2/MAD10</text>
<text x="131.4" y="144.8">49</text>
<text x="131.4" y="147.4">50</text>
<text x="207.3" y="145.9">X0</text>
<text x="214.8" y="144.8">58</text>
<text x="35.5" y="150">60</text>
<text x="35.5" y="152.6">39</text>
<text x="35.5" y="155.2">90</text>
<text x="42.8" y="151.1">VSS_2</text>
<text x="42.8" y="153.8">VSS_3</text>
<text x="131.4" y="155.2">51</text>
<text x="207.3" y="151.1">X1</text>
<text x="214.8" y="150">59</text>
<text x="34.3" y="157.8">120</text>
<text x="42.8" y="156.4">VSS_4</text>
<text x="42.8" y="159">VSS_5</text>
<text x="96.8" y="159">P71/RX0_0/INT13_2/TIOB4_2</text>
<text x="105.6" y="161.6">P72/SIN2_0/INT14_2</text>
<text x="106.1" y="156.4">P70/TX0_0/TIOA4_2</text>
<text x="131.4" y="157.8">52</text>
<text x="131.4" y="160.4">53</text>
<text x="204.1" y="161.6">AVRH</text>
<text x="204.3" y="159">AVSS</text>
<text x="214.8" y="157.8">72</text>
<text x="214.8" y="160.4">71</text>
<text x="104.8" y="164.2">P73/SOT2_0/INT15_2</text>
<text x="113.9" y="166.8">P74/SCK2_0</text>
<text x="131.4" y="163">54</text>
<text x="131.4" y="165.6">55</text>
<text x="204.1" y="164.2">AVCC</text>
<text x="214.8" y="163">70</text>
</g>
<g font-size="2.1" fill="#808080">
<text x="19.5" y="22.7">N93</text>
<text x="19.5" y="20.1">N92</text>
<text x="142" y="20.1">N89</text>
<text x="142" y="22.7">N88</text>
<text x="225.4" y="20.1">N2</text>
<text x="225.4" y="22.7">N3</text>
<text x="19.5" y="27.9">N95</text>
<text x="19.5" y="25.3">N94</text>
<text x="142" y="25.3">N87</text>
<text x="142" y="27.9">N86</text>
<text x="225.4" y="25.3">N4</text>
<text x="225.4" y="27.9">N5</text>
<text x="19.5" y="30.5">N96</text>
<text x="19.5" y="33.1">N97</text>
<text x="19.5" y="35.7">N98</text>
<text x="142" y="30.5">N85</text>
<text x="142" y="33.1">N84</text>
<text x="142" y="35.7">N83</text>
<text x="225.4" y="33.1">N7</text>
<text x="225.4" y="35.7">N8</text>
<text x="225.4" y="30.5">N6</text>
<text x="19.5" y="38.3">N99</text>
<text x="19.5" y="40.9">N100</text>
<text x="142" y="38.3">N82</text>
<text x="142" y="40.9">N81</text>
<text x="225.4" y="38.3">N9</text>
<text x="225.4" y="40.9">N10</text>
<text x="19.5" y="43.5">N101</text>
<text x="19.5" y="46.1">N102</text>
<text x="225.4" y="43.5">N11</text>
<text x="225.4" y="46.1">N12</text>
<text x="19.5" y="48.7">N103</text>
<text x="19.5" y="51.3">N104</text>
<text x="19.5" y="54">N105</text>
<text x="225.4" y="48.7">N13</text>
<text x="19.5" y="56.6">N106</text>
<text x="19.5" y="59.2">N107</text>
<text x="19.5" y="67">N62</text>
<text x="19.5" y="69.6">N63</text>
<text x="142" y="67">N14</text>
<text x="142" y="69.6">N15</text>
<text x="225.4" y="67">N116</text>
<text x="225.4" y="69.6">N115</text>
<text x="19.5" y="72.2">N64</text>
<text x="19.5" y="74.8">N65</text>
<text x="19.5" y="77.4">N66</text>
<text x="142" y="72.2">N16</text>
<text x="142" y="74.8">N17</text>
<text x="142" y="77.4">N18</text>
<text x="225.4" y="72.2">N114</text>
<text x="225.4" y="74.8">N113</text>
<text x="225.4" y="77.4">N112</text>
<text x="19.5" y="80">N67</text>
<text x="19.5" y="82.6">N68</text>
<text x="142" y="80">N19</text>
<text x="142" y="82.6">N20</text>
<text x="225.4" y="80">N111</text>
<text x="225.4" y="82.6">N110</text>
<text x="19.5" y="85.2">N69</text>
<text x="19.5" y="87.8">N73</text>
<text x="142" y="85.2">N21</text>
<text x="142" y="87.8">N22</text>
<text x="225.4" y="85.2">N109</text>
<text x="225.4" y="87.8">N108</text>
<text x="19.5" y="90.4">N74</text>
<text x="19.5" y="93">N75</text>
<text x="19.5" y="95.6">N76</text>
<text x="142" y="90.4">N23</text>
<text x="142" y="93">N24</text>
<text x="142" y="95.6">N25</text>
<text x="19.5" y="98.2">N77</text>
<text x="19.5" y="100.9">N78</text>
<text x="142" y="98.2">N26</text>
<text x="142" y="100.9">N27</text>
<text x="19.5" y="103.5">N79</text>
<text x="19.5" y="106.1">N80</text>
<text x="142" y="103.5">N28</text>
<text x="142" y="106.1">N29</text>
<text x="221" y="112.8" transform="rotate(-90 221 112.8)">C11</text>
<text x="224.4" y="113.1">4,7uF</text>
<text x="142" y="116.5">N32</text>
<text x="142" y="119.1">N33</text>
<text x="142" y="121.7">N34</text>
<text x="142" y="124.3">N35</text>
<text x="142" y="126.9">N36</text>
<text x="142" y="129.5">N37</text>
<text x="142" y="132.1">N44</text>
<text x="142" y="134.7">N45</text>
<text x="142" y="137.3">N46</text>
<text x="142" y="139.9">N47</text>
<text x="142" y="142.5">N48</text>
<text x="142" y="145.2">N49</text>
<text x="142" y="147.8">N50</text>
<text x="142" y="155.6">N51</text>
<text x="142" y="158.2">N52</text>
<text x="142" y="160.8">N53</text>
<text x="142" y="163.4">N54</text>
<text x="142" y="166">N55</text>
</g>
</svg>
